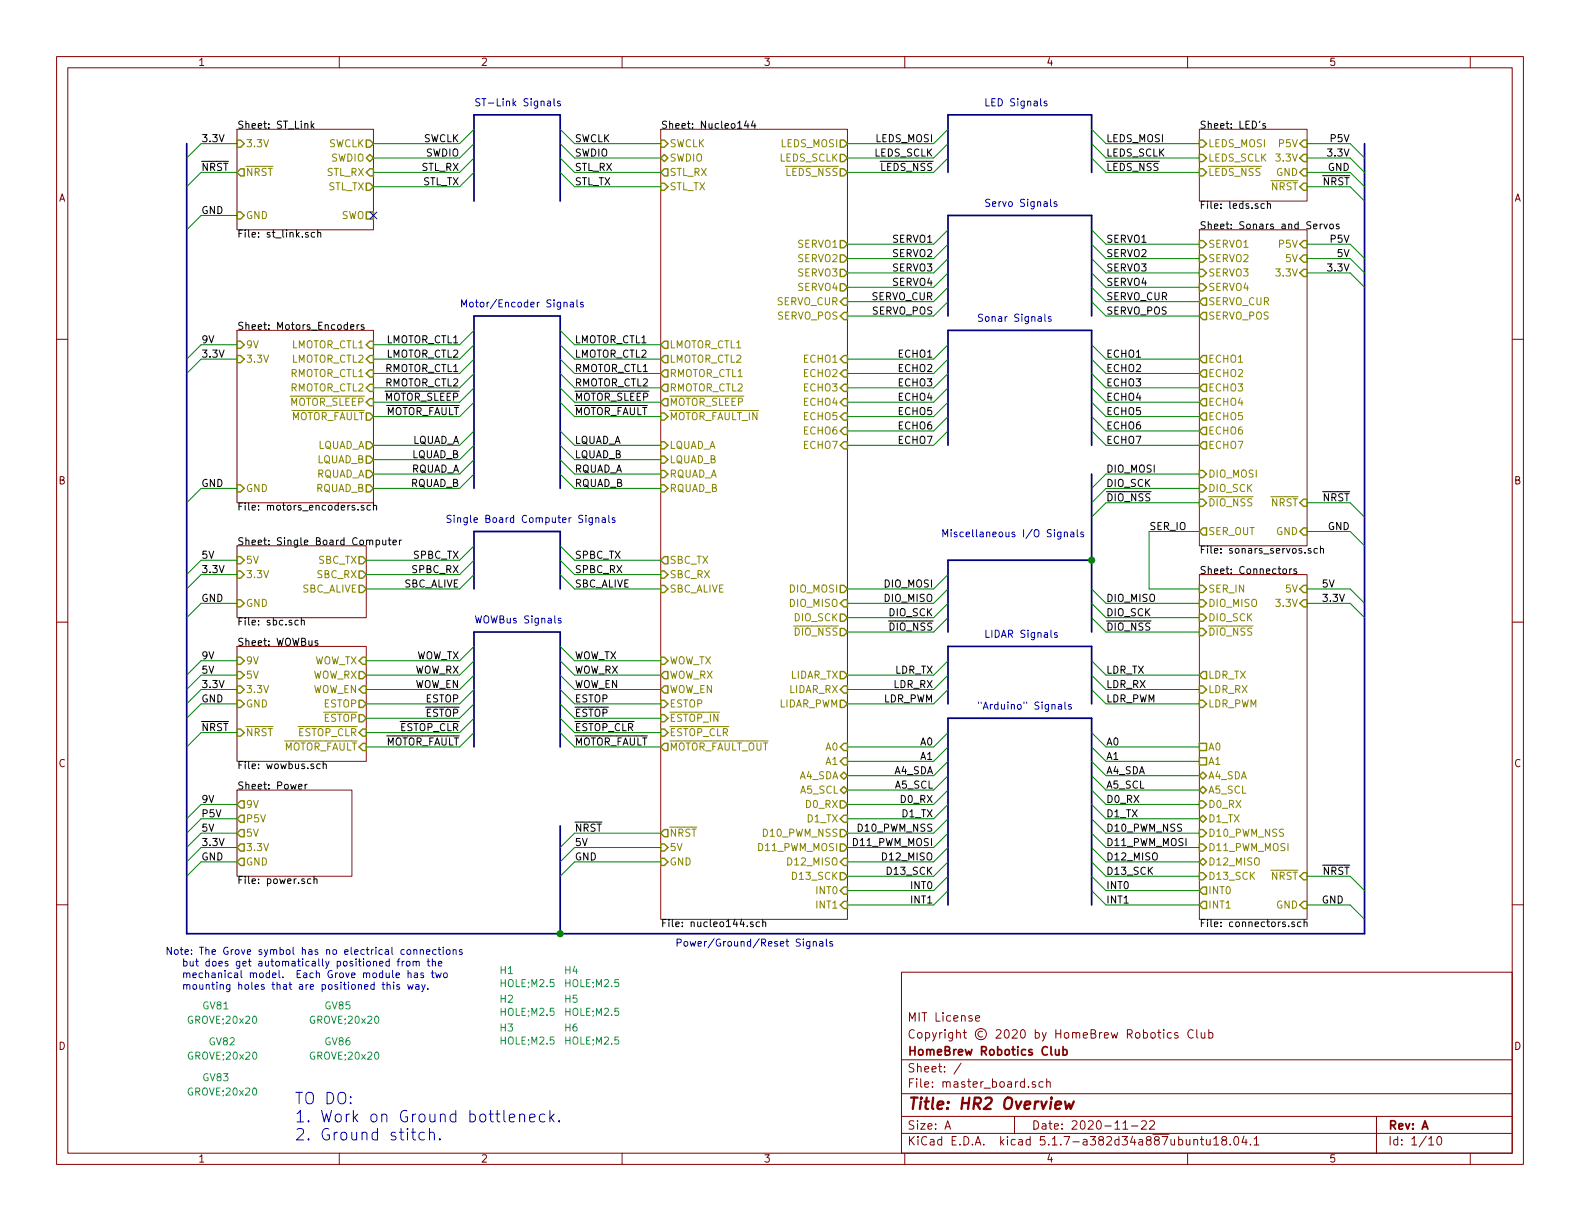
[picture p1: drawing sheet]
<svg xmlns="http://www.w3.org/2000/svg" width="279mm" height="216mm" viewBox="0 0 279 216" stroke-linecap="round" stroke-linejoin="round" font-family="sans-serif">
<g fill="none" stroke="#840000" stroke-width=".18">
<path d="M10 10h259.4v195.9h-259.4zM12 12h255.4v191.9h-255.4zM60 10v2M110 10v2M160 10v2M210 10v2M260 10v2M10 60h2M267.4 60h2M10 110h2M267.4 110h2M10 160h2"/>
<path d="M267.4 160h2M159.4 171.9h108v32h-108zM159.4 197.4h108M159.4 193.4h108M159.4 187.4h108M167.1 199.7l.5-1.5 .5 1.5M167.2 199.2h.8M170 188l-1.3 1.9M172.5 180.1l.7-.2v-.2l-.5-.1-.2 .2 .1 .7h.6M179.4 197.4v3M183.1 191.3h-.4l-.2 .2 .1 .2 .5 .1v.4h-.6M184.5 191.3h-.5l-.3 .2 .1 .6 .2 .2 .5-.1"/>
<path d="M185.1 191.4l.2-.1h.3l.1 1M185.1 190.8v1.5M198.6 199.7h.8M200.1 199.1h1.1M201.9 198.3l.2-.1h.3l.3 .1v.3v.2l-.9 .9h.9M203.3 198.3l.2-.1h.4l.2 .1 .1 .3-1 1.1h1M204.7 182.6h.6M204.9 182.1v1.3l.4 .2M205.8 182.1v.1M205.8 182.6v1M207.1 182.7l-.4-.1-.3 .3 .2 .6h.5M208.3 182.7a.37 .37 0 0 0-.6 .1l.1 .2 .5 .1 .1 .2-.3 .3-.4-.1"/>
<path d="M211 182.2a.7 .7 0 0 0-.9 .2 .7 .7 0 0 0 .1 1 .55 .55 0 0 0 .8 0M211.6 182.1v1.3l.2 .2M212.4 182.6l.1 .9 .4 .1 .2-.2M213.1 182.6v1M213.8 182.7l.4-.1 .3 .3-.1 .5-.2 .2-.4-.1M213.8 182.1v1.5M243.4 197.4v6.5M60 203.9v2M110 203.9v2M159.4 200.4h108M160 203.9v2M210 203.9v2"/>
<path d="M211.1 201.6l.1-.1a.37 .37 0 0 1 .6 .2v.8M211.1 201.5v1M212.3 201.5h.6M212.5 201v1.3l.4 .2M213.3 201.5v.8a.39 .39 0 0 0 .7 0M214 201.5v1M214.6 201.4l.5-.4v1.5M214.6 202.5h.9M216.3 201.6l-.2-.3v-.2l.2-.1h.5l.1 .2-.1 .3-.6 .2a.48 .48 0 0 0-.1 .6l.2 .2 .5-.2a.48 .48 0 0 0-.2-.7M217.6 202.3v.2M218.4 201h.1a.81 .81 0 0 1 .6 .6 .81 .81 0 0 1-.3 .8l-.1 .1a.8 .8 0 0 1-.6-.7 .8 .8 0 0 1 .3-.8zM220 200.9l-.4 1.1h.9"/>
<path d="M220.3 201.5v1M221.1 202.3v.2M221.8 201.4l.4-.4v1.5M221.8 202.5h.8M252.7 201.4l.4-.4v1.5M252.7 202.5h.8M254.3 201h.3a.94 .94 0 0 1 0 1.5 .8 .8 0 0 1-.6-.7 .8 .8 0 0 1 .3-.8zM260 203.9v2"/>
</g>
<path d="M188.3 194.8l.3 1.3 .5-1 .2 1 .6-1.3" fill="none" stroke="#840000" stroke-width=".41"/>
<path d="M186.6 185.6l.1 .9 .4 .1 .2-.2M187.3 185.6v1M188 185.6h.4l.3 .3-.1 .6h-.6M188 185.1v1.5" fill="none" stroke="#840000" stroke-width=".3"/>
<path d="M41.9 22.9h24.1v17.7h-24.1zM116.8 22.9h33.1v139.7h-33.1zM212.1 22.9h19v12.7h-19zM41.9 58.4h24.1v30.5h-24.1zM212.1 40.6h19v55.9h-19zM41.9 96.5h22.9v12.7h-22.9zM41.9 114.3h22.9v20.3h-22.9zM212.1 101.6h19v61h-19zM41.9 139.7h20.3v15.2h-20.3z" fill="none" stroke="#84150c" stroke-width=".18"/>
<g fill="none" stroke="#000" stroke-width=".18">
<path d="M55 21.4v1.3M55.2 22.2l.3 .5M55.5 21.8l-.5 .5M132 21.4l-.4 .9h.8M132.3 21.8v.9M133.2 21.4l-.3 .9h.8M133.5 21.8v.9M223.6 36.1l-.4-.1-.2 .2 .1 .6h.5M223.8 21.9l-.3-.1-.2 .2v.2l.5 .1v.3h-.5M224.1 36.1l.2-.1 .3 .1 .1 .8M224.1 35.6v1.3M233.5 39.6v.9"/>
<path d="M233.8 39.6l-.2 .1-.1 .2M234.1 39.6l.3 .9 .3-.9M235.3 39.7l.3-.1 .1 .2v.6l-.3 .1-.3-.3zM236.8 39.7l-.3-.1-.2 .2v.2l.5 .1v.3h-.5M54.5 41.1h-.3l-.2 .2 .1 .2 .4 .1v.3h-.5M55.7 41.1h-.4l-.3 .2 .2 .6h.5M56.2 41.2l.2-.1h.3v.8M56.2 40.7v1.2M62 57.8l.6-.1-.1-.2-.3-.1-.2 .2 .1 .6h.4M63.1 57.4v.8M63.5 57.4l-.4 .2M64.3 57.5l-.2-.1-.2 .2v.2l.4 .1v.3h-.4"/>
<path d="M63.3 90.1v.1M64.3 89.4h-.2l-.2 .1v.2l.4 .1v.3h-.4M65.5 89.4h-.4l-.2 .2 .1 .5h.5M66 89.5l.2-.1h.3l.1 .8M66 88.9v1.3M66.5 95.6l.4-.1 .2 .2-.1 .6h-.5M66.5 95.5v1.3M67.7 95.5v.8h.3l.2-.1M68.2 95.5v.8M68.6 95.5h.5M68.8 95.1v1.1l.3 .1M69.5 95.9l.6-.1-.1-.2-.3-.1-.2 .2v.6h.5"/>
<path d="M70.6 95.5v.8M71 95.5l-.4 .2M231.8 97h-.3l-.2 .2 .1 .1 .4 .2v.3h-.5M233 97h-.4l-.2 .2 .1 .6h.5M233.5 97.1l.2-.1h.3v.8M233.5 96.5v1.3M52.7 109.7h-.3l-.3 .2 .1 .6h.5M53.3 109.8l.2-.1h.3v.8M53.3 109.2v1.3M56.2 113.3h-.3l-.2 .2 .1 .1 .4 .2v.3h-.5M226.9 100.7l.2-.1h.3l.1 .2-.1 .6h-.3l-.2-.1zM228.1 100.6v.8"/>
<path d="M228.4 100.6h-.2l-.1 .2M229.3 100.6h-.3l-.2 .2 .1 .1 .4 .2v.3h-.5M52.8 139.1l.6-.1-.1-.3h-.3l-.2 .2 .1 .6h.4M53.9 138.7v.8M54.3 138.7l-.4 .2M56.6 135.1h-.4l-.2 .2 .1 .6h.5M57.1 135.2l.2-.1h.3l.1 .8M57.1 134.6v1.3M55 155.4h-.4l-.2 .2 .1 .6h.5M55.5 155.5l.2-.1h.3l.1 .8M55.5 155v1.2M133.2 163.1l-.3-.1-.2 .2v.2l.5 .1v.3h-.5"/>
<path d="M134.3 163.1l-.3-.1-.3 .2 .1 .6h.5M134.9 163.1l.2-.1 .3 .1v.8M134.9 162.6v1.3M228.9 163.1l-.3-.1-.2 .2 .1 .2 .4 .1v.3h-.5M230 163.1l-.3-.1-.3 .2 .2 .6h.4M230.6 163.1l.2-.1 .3 .1v.8M230.6 162.6v1.3"/>
</g>
<g fill="none" stroke="#848400" stroke-width=".25">
<path d="M41.9 24.8h.6l.7 .6-.7 .6h-.6zM41.9 37.5h.6l.7 .6-.7 .6h-.6zM41.9 30.5l.6-.7h.7v1.3h-.7zM64.8 24.8h.6l.6 .6-.6 .6h-.6zM64.8 27.9l.6-.6 .6 .6-.6 .7zM64.8 37.5h1.2v1.2h-1.2zM64.8 32.4h.6l.6 .6-.6 .7h-.6zM65.4 29.8h.6v1.3h-.6l-.6-.6zM116.8 32.4h.7l.6 .6-.6 .7h-.7zM116.8 24.8h.7l.6 .6-.6 .6h-.7zM116.8 27.9l.7-.6 .6 .6-.6 .7zM117.5 29.8h.6v1.3h-.6l-.7-.6z"/>
<path d="M148.6 24.8h.6l.7 .6-.7 .6h-.6zM148.6 27.3h.6l.7 .6-.7 .7h-.6zM148.6 29.8h.6l.7 .7-.7 .6h-.6zM212.1 24.8h.6l.7 .6-.7 .6h-.6zM212.1 27.3h.6l.7 .6-.7 .7h-.6zM212.1 29.8h.6l.7 .7-.7 .6h-.6zM229.9 27.9l.6-.6h.6v1.3h-.6zM229.9 25.4l.6-.6h.6v1.2h-.6zM230.5 29.8h.6v1.3h-.6l-.6-.6zM230.5 32.4h.6v1.3h-.6l-.6-.7zM148.6 45.1h.6l.7 .6-.7 .7h-.6zM148.6 42.5h.6l.7 .7-.7 .6h-.6z"/>
<path d="M148.6 47.6h.6l.7 .7-.7 .6h-.6zM148.6 50.2h.6l.7 .6-.7 .6h-.6zM149.2 52.7h.7v1.3h-.7l-.6-.7zM149.2 55.2h.7v1.3h-.7l-.6-.6zM212.1 42.5h.6l.7 .7-.7 .6h-.6zM212.1 45.1h.6l.7 .6-.7 .7h-.6zM212.1 47.6h.6l.7 .7-.7 .6h-.6zM212.1 50.2h.6l.7 .6-.7 .6h-.6zM212.7 52.7h.7v1.3h-.7l-.6-.7zM212.7 55.2h.7v1.3h-.7l-.6-.6zM229.9 48.3l.6-.7h.6v1.3h-.6zM230.5 45.1h.6v1.3h-.6l-.6-.7z"/>
<path d="M230.5 42.5h.6v1.3h-.6l-.6-.6zM41.9 60.3h.6l.7 .7-.7 .6h-.6zM41.9 62.9h.6l.7 .6-.7 .6h-.6zM64.8 78.1h.6l.6 .6-.6 .7h-.6zM64.8 73h.6l.6 .7-.6 .6h-.6zM65.4 62.9h.6v1.2h-.6l-.6-.6zM65.4 67.9h.6v1.3h-.6l-.6-.6zM65.4 65.4h.6v1.3h-.6l-.6-.7zM65.4 60.3h.6v1.3h-.6l-.6-.6zM65.4 70.5h.6v1.3h-.6l-.6-.7zM116.8 78.1h.7l.6 .6-.6 .7h-.7zM116.8 73h.7l.6 .7-.6 .6h-.7z"/>
<path d="M117.5 60.3h.6v1.3h-.6l-.7-.6zM117.5 62.9h.6v1.2h-.6l-.7-.6zM117.5 65.4h.6v1.3h-.6l-.7-.7zM117.5 67.9h.6v1.3h-.6l-.7-.6zM117.5 70.5h.6v1.3h-.6l-.7-.7zM149.2 62.9h.7v1.2h-.7l-.6-.6zM149.2 65.4h.7v1.3h-.7l-.6-.7zM149.2 67.9h.7v1.3h-.7l-.6-.6zM149.2 70.5h.7v1.3h-.7l-.6-.7zM149.2 73h.7v1.3h-.7l-.6-.6zM149.2 75.6h.7v1.2h-.7l-.6-.6zM149.2 78.1h.7v1.3h-.7l-.6-.7z"/>
<path d="M212.7 65.4h.7v1.3h-.7l-.6-.7zM212.7 67.9h.7v1.3h-.7l-.6-.6zM212.7 70.5h.7v1.3h-.7l-.6-.7zM212.7 73h.7v1.3h-.7l-.6-.6zM212.7 75.6h.7v1.2h-.7l-.6-.6zM212.7 78.1h.7v1.3h-.7l-.6-.7zM212.7 62.9h.7v1.2h-.7l-.6-.6zM41.9 98.4h.6l.7 .7-.7 .6h-.6zM41.9 85.7h.6l.7 .7-.7 .6h-.6zM63.5 98.4h.6l.7 .7-.7 .6h-.6zM64.8 80.6h.6l.6 .7-.6 .6h-.6zM64.8 83.2h.6l.6 .6-.6 .7h-.6z"/>
<path d="M64.8 85.7h.6l.6 .7-.6 .6h-.6zM116.8 80.6h.7l.6 .7-.6 .6h-.7zM116.8 83.2h.7l.6 .6-.6 .7h-.7zM116.8 85.7h.7l.6 .7-.6 .6h-.7zM117.5 98.4h.6v1.3h-.6l-.7-.6zM212.1 83.2h.6l.7 .6-.7 .7h-.6zM212.1 85.7h.6l.7 .7-.7 .6h-.6zM212.1 88.3h.6l.7 .6-.7 .6h-.6zM212.7 93.3h.7v1.3h-.7l-.6-.6zM229.9 94l.6-.7h.6v1.3h-.6zM230.5 88.3h.6v1.2h-.6l-.6-.6zM41.9 106h.6l.7 .7-.7 .6h-.6z"/>
<path d="M41.9 101h.6l.7 .6-.7 .6h-.6zM41.9 116.2h.6l.7 .6-.7 .7h-.6zM41.9 118.7h.6l.7 .7-.7 .6h-.6zM63.5 101h.6l.7 .6-.7 .6h-.6zM63.5 103.5h.6l.7 .6-.7 .7h-.6zM63.5 118.7h.6l.7 .7-.7 .6h-.6zM64.1 116.2h.7v1.3h-.7l-.6-.7zM116.8 116.2h.7l.6 .6-.6 .7h-.7zM116.8 101h.7l.6 .6-.6 .6h-.7zM116.8 103.5h.7l.6 .6-.6 .7h-.7zM117.5 118.7h.6v1.3h-.6l-.7-.6zM148.6 118.7h.6l.7 .7-.7 .6h-.6z"/>
<path d="M148.6 103.5h.6l.7 .6-.7 .7h-.6zM148.6 108.6h.6l.7 .6-.7 .7h-.6zM148.6 111.1h.6l.7 .7-.7 .6h-.6zM149.2 106h.7v1.3h-.7l-.6-.6zM212.1 103.5h.6l.7 .6-.7 .7h-.6zM212.1 108.6h.6l.7 .6-.7 .7h-.6zM212.1 111.1h.6l.7 .7-.7 .6h-.6zM212.1 106h.6l.7 .7-.7 .6h-.6zM212.7 118.7h.7v1.3h-.7l-.6-.6zM230.5 103.5h.6v1.3h-.6l-.6-.7zM230.5 106h.6v1.3h-.6l-.6-.6zM41.9 123.8h.6l.7 .7-.7 .6h-.6z"/>
<path d="M41.9 121.3h.6l.7 .6-.7 .7h-.6zM41.9 128.9h.6l.7 .6-.7 .7h-.6zM63.5 123.8h.6l.7 .7-.7 .6h-.6zM63.5 126.4h.6l.7 .6-.7 .6h-.6zM64.1 128.9h.7v1.3h-.7l-.6-.7zM64.1 131.4h.7v1.3h-.7l-.6-.6zM64.1 121.3h.7v1.3h-.7l-.6-.7zM116.8 128.9h.7l.6 .6-.6 .7h-.7zM116.8 123.8h.7l.6 .7-.6 .6h-.7zM116.8 126.4h.7l.6 .6-.6 .6h-.7zM117.5 131.4h.6v1.3h-.6l-.7-.6zM117.5 121.3h.6v1.3h-.6l-.7-.7z"/>
<path d="M148.6 137.2l.6-.7 .7 .7-.7 .6zM148.6 139.7l.6-.6 .7 .6-.7 .6zM148.6 123.8h.6l.7 .7-.7 .6h-.6zM149.2 131.4h.7v1.3h-.7l-.6-.6zM149.2 134h.7v1.3h-.7l-.6-.7zM149.2 121.3h.7v1.3h-.7l-.6-.7zM212.1 121.3h.6l.7 .6-.7 .7h-.6zM212.1 123.8h.6l.7 .7-.7 .6h-.6zM212.1 131.4h1.3v1.3h-1.3zM212.1 134h1.3v1.3h-1.3zM212.1 139.7l.6-.6 .7 .6-.7 .6zM212.7 136.5l.7 .7-.7 .6-.6-.6z"/>
<path d="M41.9 142.2l.6-.6h.7v1.3h-.7zM41.9 147.3l.6-.6h.7v1.3h-.7zM41.9 152.4l.6-.6h.7v1.2h-.7zM42.5 149.2h.7v1.3h-.7l-.6-.6zM42.5 144.1h.7v1.3h-.7l-.6-.6zM116.8 151.8h.7l.6 .6-.6 .6h-.7zM116.8 149.2h.7l.6 .7-.6 .6h-.7zM117.5 146.7h.6v1.3h-.6l-.7-.7zM148.6 141.6h.6l.7 .6-.7 .7h-.6zM148.6 149.2h.6l.7 .7-.7 .6h-.6zM148.6 154.3h.6l.7 .6-.7 .7h-.6zM148.6 146.7h.6l.7 .6-.7 .7h-.6z"/>
<path d="M149.2 144.1h.7v1.3h-.7l-.6-.6zM149.2 151.8h.7v1.2h-.7l-.6-.6zM149.2 156.8h.7v1.3h-.7l-.6-.6zM149.2 159.4h.7v1.3h-.7l-.6-.7zM212.1 154.3h.6l.7 .6-.7 .7h-.6zM212.1 152.4l.6-.6 .7 .6-.7 .6zM212.1 149.2h.6l.7 .7-.7 .6h-.6zM212.1 144.8l.6-.7 .7 .7-.7 .6zM212.1 141.6h.6l.7 .6-.7 .7h-.6zM212.1 146.7h.6l.7 .6-.7 .7h-.6zM212.7 159.4h.7v1.3h-.7l-.6-.7zM212.7 156.8h.7v1.3h-.7l-.6-.6z"/>
<path d="M229.9 154.9l.6-.6h.6v1.3h-.6zM230.5 159.4h.6v1.3h-.6l-.6-.7z"/>
</g>
<g fill="none" stroke="#000084" stroke-width=".3">
<path d="M33 25.4v139.7h208.3v-139.7M83.8 35.6v-15.3h15.3v15.3M167.6 30.5v-10.2h25.4v10.2M167.6 55.9v-17.8h25.4v17.8M167.6 78.7v-20.3h25.4v20.3M83.8 86.4v-30.5h15.3v30.5M193 83.8v28M193 99.1h-25.4v12.7M83.8 104.1v-10.1h15.3v10.1M83.8 132.1v-20.3h15.3v20.3M167.6 124.5v-10.2h25.4v10.2M99.1 146.1v19"/>
<path d="M167.6 160v-33h25.4v33"/>
</g>
<g fill="none" stroke="#008400" stroke-width=".18">
<path d="M41.9 30.5h-6.3l-2.6 2.5M41.9 25.4h-6.3l-2.6 2.5M41.9 38.1h-6.3l-2.6 2.5M83.8 25.4l-2.5 2.5h-15.3M83.8 27.9l-2.5 2.6h-15.3M83.8 22.9l-2.5 2.5h-15.3M83.8 30.5l-2.5 2.5h-15.3M99.1 25.4l2.5 2.5h15.2M99.1 27.9l2.5 2.6h15.2M99.1 22.9l2.5 2.5h15.2M99.1 30.5l2.5 2.5h15.2M167.6 25.4l-2.5 2.5h-15.2"/>
<path d="M167.6 27.9l-2.5 2.6h-15.2M167.6 22.9l-2.5 2.5h-15.2M193 25.4l2.6 2.5h16.5M193 27.9l2.6 2.6h16.5M193 22.9l2.6 2.5h16.5M231.1 27.9h7.7l2.5 2.6M231.1 30.5h7.7l2.5 2.5M231.1 25.4h7.7l2.5 2.5M231.1 33h7.7l2.5 2.6M83.8 58.4l-2.5 2.6h-15.3M99.1 58.4l2.5 2.6h15.2M167.6 40.6l-2.5 2.6h-15.2"/>
<path d="M167.6 43.2l-2.5 2.5h-15.2M167.6 45.7l-2.5 2.6h-15.2M167.6 48.3l-2.5 2.5h-15.2M167.6 50.8l-2.5 2.5h-15.2M167.6 53.3l-2.5 2.6h-15.2M193 40.6l2.6 2.6h16.5M193 43.2l2.6 2.5h16.5M193 45.7l2.6 2.6h16.5M193 48.3l2.6 2.5h16.5M193 50.8l2.6 2.5h16.5M193 53.3l2.6 2.6h16.5M231.1 43.2h7.7l2.5 2.5"/>
<path d="M231.1 45.7h7.7l2.5 2.6M231.1 48.3h7.7l2.5 2.5M41.9 63.5h-6.3l-2.6 2.5M41.9 61h-6.3l-2.6 2.5M83.8 61l-2.5 2.5h-15.3M83.8 63.5l-2.5 2.5h-15.3M83.8 66l-2.5 2.6h-15.3M83.8 68.6l-2.5 2.5h-15.3M83.8 71.1l-2.5 2.6h-15.3M83.8 76.2l-2.5 2.5h-15.3M83.8 78.7l-2.5 2.6h-15.3M99.1 61l2.5 2.5h15.2"/>
<path d="M99.1 63.5l2.5 2.5h15.2M99.1 66l2.5 2.6h15.2M99.1 68.6l2.5 2.5h15.2M99.1 71.1l2.5 2.6h15.2M99.1 76.2l2.5 2.5h15.2M99.1 78.7l2.5 2.6h15.2M167.6 61l-2.5 2.5h-15.2M167.6 63.5l-2.5 2.5h-15.2M167.6 66l-2.5 2.6h-15.2M167.6 68.6l-2.5 2.5h-15.2M167.6 71.1l-2.5 2.6h-15.2M167.6 76.2l-2.5 2.5h-15.2"/>
<path d="M167.6 73.7l-2.5 2.5h-15.2M193 61l2.6 2.5h16.5M193 63.5l2.6 2.5h16.5M193 66l2.6 2.6h16.5M193 68.6l2.6 2.5h16.5M193 71.1l2.6 2.6h16.5M193 76.2l2.6 2.5h16.5M193 73.7l2.6 2.5h16.5M41.9 99.1h-6.3l-2.6 2.5M41.9 86.4h-6.3l-2.6 2.5M83.8 96.5l-2.5 2.6h-16.5M83.8 99.1l-2.5 2.5h-16.5"/>
<path d="M83.8 83.8l-2.5 2.6h-15.3M83.8 81.3l-2.5 2.5h-15.3M99.1 96.5l2.5 2.6h15.2M99.1 99.1l2.5 2.5h15.2M99.1 83.8l2.5 2.6h15.2M99.1 81.3l2.5 2.5h15.2M212.1 94h-8.9v10.1h8.9M212.1 86.4h-16.5l-2.6 2.5M212.1 83.8h-16.5l-2.6 2.6M212.1 88.9h-16.5l-2.6 2.5M231.1 94h7.7l2.5 2.5M231.1 88.9h7.7l2.5 2.5"/>
<path d="M41.9 116.8h-6.3l-2.6 2.6M41.9 119.4h-6.3l-2.6 2.5M41.9 101.6h-6.3l-2.6 2.5M41.9 106.7h-6.3l-2.6 2.5M83.8 114.3l-2.5 2.5h-16.5M83.8 116.8l-2.5 2.6h-16.5M83.8 119.4l-2.5 2.5h-16.5M83.8 101.6l-2.5 2.5h-16.5M99.1 114.3l2.5 2.5h15.2M99.1 116.8l2.5 2.6h15.2M99.1 119.4l2.5 2.5h15.2M99.1 101.6l2.5 2.5h15.2"/>
<path d="M167.6 116.8l-2.5 2.6h-15.2M167.6 119.4l-2.5 2.5h-15.2M167.6 106.7l-2.5 2.5h-15.2M167.6 101.6l-2.5 2.5h-15.2M167.6 109.2l-2.5 2.6h-15.2M167.6 104.1l-2.5 2.6h-15.2M193 116.8l2.6 2.6h16.5M193 119.4l2.6 2.5h16.5M193 106.7l2.6 2.5h16.5M193 109.2l2.6 2.6h16.5M193 104.1l2.6 2.6h16.5M231.1 104.1h7.7l2.5 2.6"/>
<path d="M231.1 106.7h7.7l2.5 2.5M41.9 124.5h-6.3l-2.6 2.5M41.9 121.9h-6.3l-2.6 2.6M41.9 129.5h-6.3l-2.6 2.6M83.8 121.9l-2.5 2.6h-16.5M83.8 127l-2.5 2.5h-16.5M83.8 124.5l-2.5 2.5h-16.5M83.8 129.5l-2.5 2.6h-16.5M99.1 121.9l2.5 2.6h15.2M99.1 127l2.5 2.5h15.2M99.1 124.5l2.5 2.5h15.2M99.1 129.5l2.5 2.6h15.2"/>
<path d="M167.6 121.9l-2.5 2.6h-15.2M167.6 132.1l-2.5 2.5h-15.2M167.6 139.7l-2.5 2.5h-15.2M167.6 137.2l-2.5 2.5h-15.2M167.6 134.6l-2.5 2.6h-15.2M167.6 129.5l-2.5 2.6h-15.2M193 121.9l2.6 2.6h16.5M193 132.1l2.6 2.5h16.5M193 139.7l2.6 2.5h16.5M193 137.2l2.6 2.5h16.5M193 134.6l2.6 2.6h16.5M193 129.5l2.6 2.6h16.5"/>
<path d="M41.9 152.4h-6.3l-2.6 2.5M41.9 149.9h-6.3l-2.6 2.5M41.9 147.3h-6.3l-2.6 2.6M41.9 144.8h-6.3l-2.6 2.5M41.9 142.2h-6.3l-2.6 2.6M116.8 152.4h-15.2l-2.5 2.5M116.8 149.9h-15.2l-2.5 2.5M116.8 147.3h-15.2l-2.5 2.6M167.6 149.9l-2.5 2.5h-15.2M167.6 147.3l-2.5 2.6h-15.2M167.6 144.8l-2.5 2.5h-15.2M167.6 157.5l-2.5 2.5h-15.2"/>
<path d="M167.6 154.9l-2.5 2.6h-15.2M167.6 152.4l-2.5 2.5h-15.2M167.6 142.2l-2.5 2.6h-15.2M193 149.9l2.6 2.5h16.5M193 147.3l2.6 2.6h16.5M193 144.8l2.6 2.5h16.5M193 157.5l2.6 2.5h16.5M193 154.9l2.6 2.6h16.5M193 152.4l2.6 2.5h16.5M193 142.2l2.6 2.6h16.5M231.1 154.9h7.7l2.5 2.6M231.1 160h7.7l2.5 2.6"/>
</g>
<g fill="none" stroke="#0000c2" stroke-width=".18">
<path d="M96.8 17.9h.5l.1 .8M97.4 18.2h-.4l-.2 .2v.3h.6M98 17.4v1.1l.1 .2M99.1 17.9h-.3l-.2 .2v.1l.5 .2v.3h-.5M185.1 17.9h-.3l-.2 .2 .1 .1 .4 .2v.3h-.5M185.8 35.2v1.1l.2 .2M186.9 35.7h-.3l-.2 .1 .1 .2 .4 .1v.3h-.5M99.7 53.6l.2-.2 .3 .1 .1 .8M100.9 53.5h.5v.8M101.4 53.7l-.4 .1-.2 .2 .2 .3 .4-.1M102 53v1.1l.2 .2M103.1 53.5l-.3-.1-.2 .2 .1 .2 .4 .1v.3h-.5"/>
<path d="M184.8 55.5v1.1l.1 .2M185.9 56h-.4l-.1 .2v.1l.5 .2v.3h-.5M104.7 91.5v1.2l-.2 .1-.3-.1M104.7 91.6l-.3-.1-.3 .3 .2 .5h.4M105.4 91.7l.1-.2 .3 .1 .1 .8M105.4 91.5v.9M106.5 91.6h.5v.8M107 91.8l-.4 .1-.1 .2v.2h.5M107.6 91.1v1.1l.2 .2M108.7 91.6l-.3-.1-.1 .2v.2l.4 .1v.3h-.4M187.6 94.1v1l-.2 .3-.4-.1M187.6 94.1h-.4l-.2 .2 .1 .6h.5"/>
<path d="M188.2 94.2l.2-.1h.3v.8M188.2 94.1v.8M189.4 94.1h.4l.1 .8M189.9 94.4h-.4l-.2 .2 .1 .3h.5M190.5 93.6v1.1l.2 .2M191.6 94.1h-.3l-.2 .2 .1 .1 .4 .2v.3h-.5M99.2 109.4l-.3-.1-.2 .2 .1 .2 .4 .1v.3h-.5M186.9 111.9h-.3l-.1 .1v.2l.4 .1v.3h-.4M187.2 124.6h.5v.8M187.7 124.9h-.4l-.2 .2 .1 .2h.5M188.3 124.1v1.1l.2 .2M189.4 124.6h-.3l-.2 .1 .1 .2 .4 .1v.3h-.5"/>
<path d="M66.2 174.1h-.4l-.2 .2 .1 .6h.5M66.2 173.7v1.2M67.1 170.4l.6-.1v-.3h-.4l-.2 .2 .1 .6h.5M67.6 174.1h.4M67.7 173.7v1.1l.3 .1M68.5 174.2l.1-.1h.3l.1 .8M68.5 173.7v1.2M68.8 170h-.3l-.3 .2 .2 .6h.4M68.8 169.5v1.3M69.4 171.6v1.1l.2 .2M69.6 173.7v.1M69.6 174.1v.8"/>
<path d="M70 172.4l.6-.1v-.2l-.4-.1-.2 .2 .1 .6h.5M70.2 170h.5M70.6 174.1h-.3l-.1 .2v.1l.4 .2v.3h-.4M70.7 169.5l-.3 .2v1.1M71.1 170v.8M71.5 170l-.4 .2M72 170h.3l.2 .2-.1 .6h-.3l-.2-.1zM72.1 168l.3-.1 .2 .2-.1 .6-.3 .1-.2-.3zM72.1 174.1l.2 .8 .3-.6 .2 .6 .3-.8M72.2 172.2l.1-.2 .3 .1 .1 .8M72.2 171.6v1.3M73.1 170.1l.1-.1h.3l.1 .8"/>
<path d="M73.1 170v.8M73.2 168l.2-.1 .3 .1v.8M73.2 167.9v.9M73.3 172.1h.5v.8M73.5 174.1h.5l.1 .8M73.6 170.2l.2-.2h.3v.8M73.8 172.3l-.4 .1-.2 .2 .1 .2h.5M74.1 174.4h-.4l-.2 .2v.3h.6M74.3 168l.2-.1 .3 .1 .1 .8M74.3 167.9v.9M74.6 174.1l.3 .8M74.9 172.1l-.3-.1-.2 .2v.2l.5 .1v.3h-.5"/>
<path d="M75.2 174.1l-.4 1.1-.2 .2M75.4 168.3l.6-.1v-.2l-.4-.1-.2 .2 .1 .6h.5M75.5 170h.5M75.7 174.8v.1M75.7 169.5v1.1l.3 .2M76.3 172h.5M76.5 170.1l.1-.1h.3l.1 .8M76.5 171.6v1.1l.3 .2M76.5 169.5v1.3M77 172l.3 .9 .2-.6 .3 .6 .2-.9M77.1 168l-.3-.1-.3 .2 .1 .6h.5M77.5 167.9h.5"/>
<path d="M77.5 170.4l.6-.1v-.3h-.4l-.2 .2 .1 .6h.5M77.6 167.5v1.1l.4 .2M78.4 167.5v.1M78.4 167.9v.9M78.6 172.1l.3-.1 .1 .2v.6l-.3 .1-.3-.3zM79 168l.3-.1 .2 .1v.7l-.3 .1-.3-.3zM80.1 168l.2-.1 .3 .1 .1 .8M80.1 167.9v.9M81.7 168l-.3-.1-.2 .2 .1 .2 .4 .1v.3h-.5M143.2 166.5v1.1l-.2 .1h-.3M143.2 166.5h-.4l-.2 .2 .1 .6h.5M143.8 166.6l.2-.1h.3v.8"/>
<path d="M143.8 166.5v.8M145 166.5h.4l.1 .8M145.5 166.8h-.4l-.2 .2 .1 .3h.5M146.1 166v1.1l.2 .2M147.2 166.5h-.3l-.2 .1 .1 .2 .4 .2v.3h-.5M75.9 199.5v2.1M91.9 197.2a.51 .51 0 0 1 .9 .1v1.1M91.9 197v1.4M93.6 197.7l1-.2-.1-.4-.6-.1-.3 .3 .2 1 .1 .1 .6-.1M96.3 197.1l-.5-.1-.4 .4v.6l.2 .3 .2 .1 .5-.1M97.2 196.3v2.1M97.4 197.6l.6 .8"/>
<path d="M98 197l-.8 .8M98.9 198.2v.2l-.1-.1 .1-.1v.2M75.1 200.3l-.6-.1-.4 .4v.6l.2 .3 .2 .1 .6-.1M75.9 200.4a.52 .52 0 0 1 .8-.1l.1 1.3M77.8 201.4l.1 .1-.1 .1-.1-.1 .1-.1v.2"/>
</g>
<g fill="#008400" stroke="#008400" stroke-width=".25">
<circle cx="193" cy="99.1" r=".51"/>
<circle cx="99.1" cy="165.1" r=".51"/>
</g>
<path d="M65.4 37.5l1.2 1.2M66.6 37.5l-1.2 1.2" fill="none" stroke="#000084" stroke-width=".18"/>
<g font-size="2.8" fill="#0000c2">
<text x="52.1" y="195.3">TO DO:</text>
<text x="52.1" y="198.5">1. Work on Ground bottleneck.</text>
<text x="52.1" y="201.7">2. Ground stitch.</text>
</g>
<text font-size="2.8" fill="#840000" x="160.4" y="196.2">Title: HR2 Overview</text>
<g font-size="2.1" fill="#840000">
<text x="160.4" y="183.6">Copyright © 2020 by HomeBrew Robotics Club</text>
<text x="160.4" y="180.6">MIT License</text>
<text x="160.4" y="189.6">Sheet: /</text>
<text x="160.4" y="186.6">HomeBrew Robotics Club</text>
<text x="160.4" y="192.3">File: master_board.sch</text>
<text x="160.4" y="202.5">KiCad E.D.A. kicad 5.1.7-a382d34a887ubuntu18.04.1</text>
<text x="160.4" y="199.7">Size: A</text>
<text x="182.4" y="199.7">Date: 2020-11-22</text>
<text x="245.4" y="199.7">Rev: A</text>
<text x="245.4" y="202.5">Id: 1/10</text>
</g>
<g font-size="1.8" fill="#840000">
<text x="35" y="11.6">1</text>
<text x="85" y="11.6">2</text>
<text x="135" y="11.6">3</text>
<text x="185" y="11.6">4</text>
<text x="235" y="11.6">5</text>
<text x="10.4" y="35.6">A</text>
<text x="267.8" y="35.6">A</text>
<text x="10.4" y="85.6">B</text>
<text x="267.8" y="85.6">B</text>
<text x="10.4" y="135.6">C</text>
<text x="267.8" y="135.6">C</text>
<text x="10.4" y="185.6">D</text>
<text x="267.8" y="185.6">D</text>
<text x="35" y="205.5">1</text>
<text x="85" y="205.5">2</text>
<text x="135" y="205.5">3</text>
<text x="185" y="205.5">4</text>
<text x="235" y="205.5">5</text>
</g>
<g font-size="1.8">
<text x="41.9" y="22.8">Sheet: ST_Link</text>
<text x="116.8" y="22.8">Sheet: Nucleo144</text>
<text x="212.1" y="22.8">Sheet: LED's</text>
<text x="35.6" y="25.1">3.3V</text>
<text x="74.8" y="25.1">SWCLK</text>
<text x="75.3" y="27.7">SWDIO</text>
<text x="101.6" y="27.7">SWDIO</text>
<text x="101.6" y="25.1">SWCLK</text>
<text x="154.6" y="27.7">LEDS_SCLK</text>
<text x="154.9" y="25.1">LEDS_MOSI</text>
<text x="195.6" y="27.7">LEDS_SCLK</text>
<text x="195.6" y="25.1">LEDS_MOSI</text>
<text x="235.1" y="27.7">3.3V</text>
<text x="235.4" y="25.1">P5V</text>
<text x="35.6" y="30.2">NRST</text>
<text x="74.5" y="30.2">STL_RX</text>
<text x="74.7" y="32.8">STL_TX</text>
<text x="101.6" y="32.8">STL_TX</text>
<text x="101.6" y="30.2">STL_RX</text>
<text x="155.8" y="30.2">LEDS_NSS</text>
<text x="195.6" y="30.2">LEDS_NSS</text>
<text x="233.9" y="32.8">NRST</text>
<text x="234.8" y="30.2">GND</text>
<text x="35.6" y="37.8">GND</text>
<text x="212.1" y="40.5">Sheet: Sonars and Servos</text>
<text x="212.1" y="36.9">File: leds.sch</text>
<text x="41.9" y="42">File: st_link.sch</text>
<text x="157.9" y="45.5">SERVO2</text>
<text x="157.9" y="42.9">SERVO1</text>
<text x="195.6" y="42.9">SERVO1</text>
<text x="195.6" y="45.5">SERVO2</text>
<text x="235.4" y="42.9">P5V</text>
<text x="236.6" y="45.5">5V</text>
<text x="154.1" y="53.1">SERVO_CUR</text>
<text x="157.9" y="48">SERVO3</text>
<text x="157.9" y="50.5">SERVO4</text>
<text x="195.6" y="53.1">SERVO_CUR</text>
<text x="195.6" y="48">SERVO3</text>
<text x="195.6" y="50.5">SERVO4</text>
<text x="235.1" y="48">3.3V</text>
<text x="41.9" y="58.3">Sheet: Motors_Encoders</text>
<text x="154.2" y="55.6">SERVO_POS</text>
<text x="195.6" y="55.6">SERVO_POS</text>
<text x="35.6" y="60.7">9V</text>
<text x="35.6" y="63.2">3.3V</text>
<text x="68" y="65.8">RMOTOR_CTL1</text>
<text x="68.2" y="60.7">LMOTOR_CTL1</text>
<text x="68.2" y="63.2">LMOTOR_CTL2</text>
<text x="101.6" y="60.7">LMOTOR_CTL1</text>
<text x="101.6" y="63.2">LMOTOR_CTL2</text>
<text x="101.6" y="65.8">RMOTOR_CTL1</text>
<text x="159" y="65.8">ECHO2</text>
<text x="159" y="63.2">ECHO1</text>
<text x="195.6" y="65.8">ECHO2</text>
<text x="195.6" y="63.2">ECHO1</text>
<text x="67.9" y="70.9">MOTOR_SLEEP</text>
<text x="68" y="68.3">RMOTOR_CTL2</text>
<text x="101.6" y="68.3">RMOTOR_CTL2</text>
<text x="101.6" y="70.9">MOTOR_SLEEP</text>
<text x="159" y="68.3">ECHO3</text>
<text x="159" y="70.9">ECHO4</text>
<text x="195.6" y="68.3">ECHO3</text>
<text x="195.6" y="70.9">ECHO4</text>
<text x="67.9" y="73.4">MOTOR_FAULT</text>
<text x="101.6" y="73.4">MOTOR_FAULT</text>
<text x="159" y="73.4">ECHO5</text>
<text x="159" y="75.9">ECHO6</text>
<text x="195.6" y="75.9">ECHO6</text>
<text x="195.6" y="73.4">ECHO5</text>
<text x="72.5" y="83.6">RQUAD_A</text>
<text x="72.7" y="81">LQUAD_B</text>
<text x="72.7" y="78.5">LQUAD_A</text>
<text x="101.6" y="81">LQUAD_B</text>
<text x="101.6" y="83.6">RQUAD_A</text>
<text x="101.6" y="78.5">LQUAD_A</text>
<text x="159" y="78.5">ECHO7</text>
<text x="195.6" y="78.5">ECHO7</text>
<text x="195.6" y="83.6">DIO_MOSI</text>
<text x="35.6" y="86.1">GND</text>
<text x="72.5" y="86.1">RQUAD_B</text>
<text x="101.6" y="86.1">RQUAD_B</text>
<text x="195.6" y="86.1">DIO_SCK</text>
<text x="195.6" y="88.6">DIO_NSS</text>
<text x="233.9" y="88.6">NRST</text>
<text x="41.9" y="90.3">File: motors_encoders.sch</text>
<text x="203.2" y="93.7">SER_IO</text>
<text x="234.8" y="93.7">GND</text>
<text x="35.6" y="98.8">5V</text>
<text x="35.6" y="101.3">3.3V</text>
<text x="41.9" y="96.4">Sheet: Single Board Computer</text>
<text x="72.9" y="101.3">SPBC_RX</text>
<text x="73.1" y="98.8">SPBC_TX</text>
<text x="101.6" y="98.8">SPBC_TX</text>
<text x="101.6" y="101.3">SPBC_RX</text>
<text x="212.1" y="97.9">File: sonars_servos.sch</text>
<text x="212.1" y="101.5">Sheet: Connectors</text>
<text x="35.6" y="106.4">GND</text>
<text x="71.3" y="103.9">SBC_ALIVE</text>
<text x="101.6" y="103.9">SBC_ALIVE</text>
<text x="156.4" y="106.4">DIO_MISO</text>
<text x="156.4" y="103.9">DIO_MOSI</text>
<text x="195.6" y="106.4">DIO_MISO</text>
<text x="233.7" y="106.4">3.3V</text>
<text x="233.7" y="103.9">5V</text>
<text x="41.9" y="110.6">File: sbc.sch</text>
<text x="157.2" y="109">DIO_SCK</text>
<text x="157.3" y="111.5">DIO_NSS</text>
<text x="195.6" y="111.5">DIO_NSS</text>
<text x="195.6" y="109">DIO_SCK</text>
<text x="35.6" y="116.6">9V</text>
<text x="35.6" y="119.1">5V</text>
<text x="41.9" y="114.2">Sheet: WOWBus</text>
<text x="73.1" y="119.1">WOW_RX</text>
<text x="73.3" y="116.6">WOW_TX</text>
<text x="101.6" y="116.6">WOW_TX</text>
<text x="101.6" y="119.1">WOW_RX</text>
<text x="158.2" y="119.1">LDR_TX</text>
<text x="195.6" y="119.1">LDR_TX</text>
<text x="35.6" y="121.7">3.3V</text>
<text x="35.6" y="124.2">GND</text>
<text x="73.1" y="121.7">WOW_EN</text>
<text x="75.3" y="124.2">ESTOP</text>
<text x="101.6" y="121.7">WOW_EN</text>
<text x="101.6" y="124.2">ESTOP</text>
<text x="156.2" y="124.2">LDR_PWM</text>
<text x="158" y="121.7">LDR_RX</text>
<text x="195.6" y="124.2">LDR_PWM</text>
<text x="195.6" y="121.7">LDR_RX</text>
<text x="35.6" y="129.3">NRST</text>
<text x="67.9" y="131.8">MOTOR_FAULT</text>
<text x="70.7" y="129.3">ESTOP_CLR</text>
<text x="75.3" y="126.7">ESTOP</text>
<text x="101.6" y="131.8">MOTOR_FAULT</text>
<text x="101.6" y="126.7">ESTOP</text>
<text x="101.6" y="129.3">ESTOP_CLR</text>
<text x="162.8" y="131.8">A0</text>
<text x="195.6" y="131.8">A0</text>
<text x="41.9" y="136">File: wowbus.sch</text>
<text x="158.1" y="136.9">A4_SDA</text>
<text x="162.8" y="134.4">A1</text>
<text x="195.6" y="136.9">A4_SDA</text>
<text x="195.6" y="134.4">A1</text>
<text x="35.6" y="142">9V</text>
<text x="41.9" y="139.6">Sheet: Power</text>
<text x="158.3" y="139.4">A5_SCL</text>
<text x="159.4" y="142">D0_RX</text>
<text x="195.6" y="139.4">A5_SCL</text>
<text x="195.6" y="142">D0_RX</text>
<text x="35.6" y="147.1">5V</text>
<text x="35.6" y="149.6">3.3V</text>
<text x="35.6" y="144.5">P5V</text>
<text x="101.6" y="149.6">5V</text>
<text x="101.6" y="147.1">NRST</text>
<text x="151.1" y="149.6">D11_PWM_MOSI</text>
<text x="151.9" y="147.1">D10_PWM_NSS</text>
<text x="159.6" y="144.5">D1_TX</text>
<text x="195.6" y="144.5">D1_TX</text>
<text x="195.6" y="147.1">D10_PWM_NSS</text>
<text x="195.6" y="149.6">D11_PWM_MOSI</text>
<text x="35.6" y="152.1">GND</text>
<text x="101.6" y="152.1">GND</text>
<text x="156.4" y="152.1">D12_MISO</text>
<text x="157.1" y="154.7">D13_SCK</text>
<text x="195.6" y="154.7">D13_SCK</text>
<text x="195.6" y="152.1">D12_MISO</text>
<text x="233.9" y="154.7">NRST</text>
<text x="41.9" y="156.3">File: power.sch</text>
<text x="161.3" y="157.2">INT0</text>
<text x="161.3" y="159.8">INT1</text>
<text x="195.6" y="157.2">INT0</text>
<text x="195.6" y="159.8">INT1</text>
<text x="233.7" y="159.8">GND</text>
<text x="116.8" y="163.9">File: nucleo144.sch</text>
<text x="212.1" y="163.9">File: connectors.sch</text>
</g>
<g font-size="1.8" fill="#0000c2">
<text x="83.8" y="18.8">ST-Link Signals</text>
<text x="174" y="18.8">LED Signals</text>
<text x="174" y="36.6">Servo Signals</text>
<text x="81.3" y="54.4">Motor/Encoder Signals</text>
<text x="172.7" y="56.9">Sonar Signals</text>
<text x="78.7" y="92.5">Single Board Computer Signals</text>
<text x="166.4" y="95">Miscellaneous I/O Signals</text>
<text x="83.8" y="110.2">WOWBus Signals</text>
<text x="174" y="112.8">LIDAR Signals</text>
<text x="172.7" y="125.5">&quot;Arduino&quot; Signals</text>
<text x="119.4" y="167.4">Power/Ground/Reset Signals</text>
<text x="29.2" y="168.8">Note: The Grove symbol has no electrical connections</text>
<text x="30.7" y="170.9">but does get automatically positioned from the</text>
<text x="30.7" y="172.9">mechanical model. Each Grove module has two</text>
<text x="30.7" y="175">mounting holes that are positioned this way.</text>
</g>
<g font-size="1.8" fill="#848400">
<text x="43.4" y="26">3.3V</text>
<text x="58" y="26">SWCLK</text>
<text x="58.5" y="28.6">SWDIO</text>
<text x="118.4" y="26">SWCLK</text>
<text x="118.4" y="28.6">SWDIO</text>
<text x="137.8" y="28.6">LEDS_SCLK</text>
<text x="138.1" y="26">LEDS_MOSI</text>
<text x="213.6" y="26">LEDS_MOSI</text>
<text x="213.6" y="28.6">LEDS_SCLK</text>
<text x="226" y="28.6">3.3V</text>
<text x="226.3" y="26">P5V</text>
<text x="43.4" y="31.1">NRST</text>
<text x="57.7" y="31.1">STL_RX</text>
<text x="57.9" y="33.7">STL_TX</text>
<text x="118.4" y="31.1">STL_RX</text>
<text x="118.4" y="33.7">STL_TX</text>
<text x="139" y="31.1">LEDS_NSS</text>
<text x="213.6" y="31.1">LEDS_NSS</text>
<text x="224.8" y="33.7">NRST</text>
<text x="225.7" y="31.1">GND</text>
<text x="43.4" y="38.7">GND</text>
<text x="60.3" y="38.7">SWO</text>
<text x="141.1" y="46.4">SERVO2</text>
<text x="141.1" y="43.8">SERVO1</text>
<text x="213.6" y="43.8">SERVO1</text>
<text x="213.6" y="46.4">SERVO2</text>
<text x="226.3" y="43.8">P5V</text>
<text x="227.5" y="46.4">5V</text>
<text x="137.3" y="54">SERVO_CUR</text>
<text x="141.1" y="48.9">SERVO3</text>
<text x="141.1" y="51.4">SERVO4</text>
<text x="213.6" y="48.9">SERVO3</text>
<text x="213.6" y="51.4">SERVO4</text>
<text x="213.6" y="54">SERVO_CUR</text>
<text x="226" y="48.9">3.3V</text>
<text x="137.4" y="56.5">SERVO_POS</text>
<text x="213.6" y="56.5">SERVO_POS</text>
<text x="43.4" y="61.6">9V</text>
<text x="43.4" y="64.1">3.3V</text>
<text x="51.4" y="64.1">LMOTOR_CTL2</text>
<text x="51.4" y="61.6">LMOTOR_CTL1</text>
<text x="118.4" y="61.6">LMOTOR_CTL1</text>
<text x="118.4" y="64.1">LMOTOR_CTL2</text>
<text x="142.2" y="64.1">ECHO1</text>
<text x="213.6" y="64.1">ECHO1</text>
<text x="51.2" y="71.8">MOTOR_SLEEP</text>
<text x="51.3" y="69.2">RMOTOR_CTL2</text>
<text x="51.3" y="66.7">RMOTOR_CTL1</text>
<text x="118.4" y="66.7">RMOTOR_CTL1</text>
<text x="118.4" y="69.2">RMOTOR_CTL2</text>
<text x="118.4" y="71.8">MOTOR_SLEEP</text>
<text x="142.2" y="66.7">ECHO2</text>
<text x="142.2" y="69.2">ECHO3</text>
<text x="142.2" y="71.8">ECHO4</text>
<text x="213.6" y="66.7">ECHO2</text>
<text x="213.6" y="69.2">ECHO3</text>
<text x="213.6" y="71.8">ECHO4</text>
<text x="51.2" y="74.3">MOTOR_FAULT</text>
<text x="118.4" y="74.3">MOTOR_FAULT_IN</text>
<text x="142.2" y="74.3">ECHO5</text>
<text x="142.2" y="76.8">ECHO6</text>
<text x="213.6" y="74.3">ECHO5</text>
<text x="213.6" y="76.8">ECHO6</text>
<text x="56" y="81.9">LQUAD_B</text>
<text x="56" y="79.4">LQUAD_A</text>
<text x="118.4" y="79.4">LQUAD_A</text>
<text x="118.4" y="81.9">LQUAD_B</text>
<text x="142.2" y="79.4">ECHO7</text>
<text x="213.6" y="79.4">ECHO7</text>
<text x="43.4" y="87">GND</text>
<text x="55.8" y="84.5">RQUAD_A</text>
<text x="55.8" y="87">RQUAD_B</text>
<text x="118.4" y="84.5">RQUAD_A</text>
<text x="118.4" y="87">RQUAD_B</text>
<text x="213.6" y="84.5">DIO_MOSI</text>
<text x="213.6" y="87">DIO_SCK</text>
<text x="213.6" y="89.5">DIO_NSS</text>
<text x="224.8" y="89.5">NRST</text>
<text x="213.6" y="94.6">SER_OUT</text>
<text x="225.7" y="94.6">GND</text>
<text x="43.4" y="99.7">5V</text>
<text x="56.3" y="99.7">SBC_TX</text>
<text x="118.4" y="99.7">SBC_TX</text>
<text x="43.4" y="107.3">GND</text>
<text x="43.4" y="102.2">3.3V</text>
<text x="53.3" y="104.8">SBC_ALIVE</text>
<text x="56.1" y="102.2">SBC_RX</text>
<text x="118.4" y="102.2">SBC_RX</text>
<text x="118.4" y="104.8">SBC_ALIVE</text>
<text x="139.7" y="104.8">DIO_MOSI</text>
<text x="139.7" y="107.3">DIO_MISO</text>
<text x="213.6" y="104.8">SER_IN</text>
<text x="213.6" y="107.3">DIO_MISO</text>
<text x="226" y="107.3">3.3V</text>
<text x="227.5" y="104.8">5V</text>
<text x="140.5" y="109.9">DIO_SCK</text>
<text x="140.6" y="112.4">DIO_NSS</text>
<text x="213.6" y="109.9">DIO_SCK</text>
<text x="213.6" y="112.4">DIO_NSS</text>
<text x="43.4" y="117.5">9V</text>
<text x="55.3" y="117.5">WOW_TX</text>
<text x="118.4" y="117.5">WOW_TX</text>
<text x="43.4" y="125.1">GND</text>
<text x="43.4" y="122.6">3.3V</text>
<text x="43.4" y="120">5V</text>
<text x="55.1" y="120">WOW_RX</text>
<text x="55.1" y="122.6">WOW_EN</text>
<text x="57.3" y="125.1">ESTOP</text>
<text x="118.4" y="120">WOW_RX</text>
<text x="118.4" y="125.1">ESTOP</text>
<text x="118.4" y="122.6">WOW_EN</text>
<text x="137.6" y="125.1">LIDAR_PWM</text>
<text x="139.5" y="122.6">LIDAR_RX</text>
<text x="139.7" y="120">LIDAR_TX</text>
<text x="213.6" y="120">LDR_TX</text>
<text x="213.6" y="122.6">LDR_RX</text>
<text x="213.6" y="125.1">LDR_PWM</text>
<text x="43.4" y="130.2">NRST</text>
<text x="52.6" y="130.2">ESTOP_CLR</text>
<text x="57.3" y="127.6">ESTOP</text>
<text x="118.4" y="130.2">ESTOP_CLR</text>
<text x="118.4" y="127.6">ESTOP_IN</text>
<text x="49.9" y="132.7">MOTOR_FAULT</text>
<text x="118.4" y="132.7">MOTOR_FAULT_OUT</text>
<text x="141.4" y="137.8">A4_SDA</text>
<text x="146.1" y="132.7">A0</text>
<text x="146.1" y="135.3">A1</text>
<text x="213.6" y="132.7">A0</text>
<text x="213.6" y="135.3">A1</text>
<text x="213.6" y="137.8">A4_SDA</text>
<text x="43.4" y="142.9">9V</text>
<text x="141.6" y="140.3">A5_SCL</text>
<text x="142.6" y="142.9">D0_RX</text>
<text x="213.6" y="140.3">A5_SCL</text>
<text x="213.6" y="142.9">D0_RX</text>
<text x="43.4" y="148">5V</text>
<text x="43.4" y="145.4">P5V</text>
<text x="118.4" y="148">NRST</text>
<text x="135.2" y="148">D10_PWM_NSS</text>
<text x="142.8" y="145.4">D1_TX</text>
<text x="213.6" y="145.4">D1_TX</text>
<text x="213.6" y="148">D10_PWM_NSS</text>
<text x="43.4" y="153">GND</text>
<text x="43.4" y="150.5">3.3V</text>
<text x="118.4" y="153">GND</text>
<text x="118.4" y="150.5">5V</text>
<text x="134.3" y="150.5">D11_PWM_MOSI</text>
<text x="139.6" y="153">D12_MISO</text>
<text x="140.4" y="155.6">D13_SCK</text>
<text x="213.6" y="155.6">D13_SCK</text>
<text x="213.6" y="153">D12_MISO</text>
<text x="213.6" y="150.5">D11_PWM_MOSI</text>
<text x="224.8" y="155.6">NRST</text>
<text x="144.5" y="158.1">INT0</text>
<text x="144.5" y="160.7">INT1</text>
<text x="213.6" y="160.7">INT1</text>
<text x="213.6" y="158.1">INT0</text>
<text x="225.7" y="160.7">GND</text>
</g>
<g font-size="1.8" fill="#008484">
<text x="88.5" y="172.2">H1</text>
<text x="99.9" y="172.2">H4</text>
<text x="35.9" y="178.5">GV81</text>
<text x="57.5" y="178.5">GV85</text>
<text x="88.5" y="177.3">H2</text>
<text x="88.6" y="174.5">HOLE;M2.5</text>
<text x="88.6" y="179.6">HOLE;M2.5</text>
<text x="99.9" y="177.3">H5</text>
<text x="100" y="174.5">HOLE;M2.5</text>
<text x="100" y="179.6">HOLE;M2.5</text>
<text x="33.4" y="181">GROVE;20x20</text>
<text x="37" y="184.8">GV82</text>
<text x="55" y="181">GROVE;20x20</text>
<text x="57.5" y="184.8">GV86</text>
<text x="88.5" y="182.4">H3</text>
<text x="88.6" y="184.7">HOLE;M2.5</text>
<text x="99.9" y="182.4">H6</text>
<text x="100" y="184.7">HOLE;M2.5</text>
<text x="33.4" y="187.4">GROVE;20x20</text>
<text x="35.9" y="191.2">GV83</text>
<text x="55" y="187.4">GROVE;20x20</text>
<text x="33.4" y="193.7">GROVE;20x20</text>
</g>
</svg>
